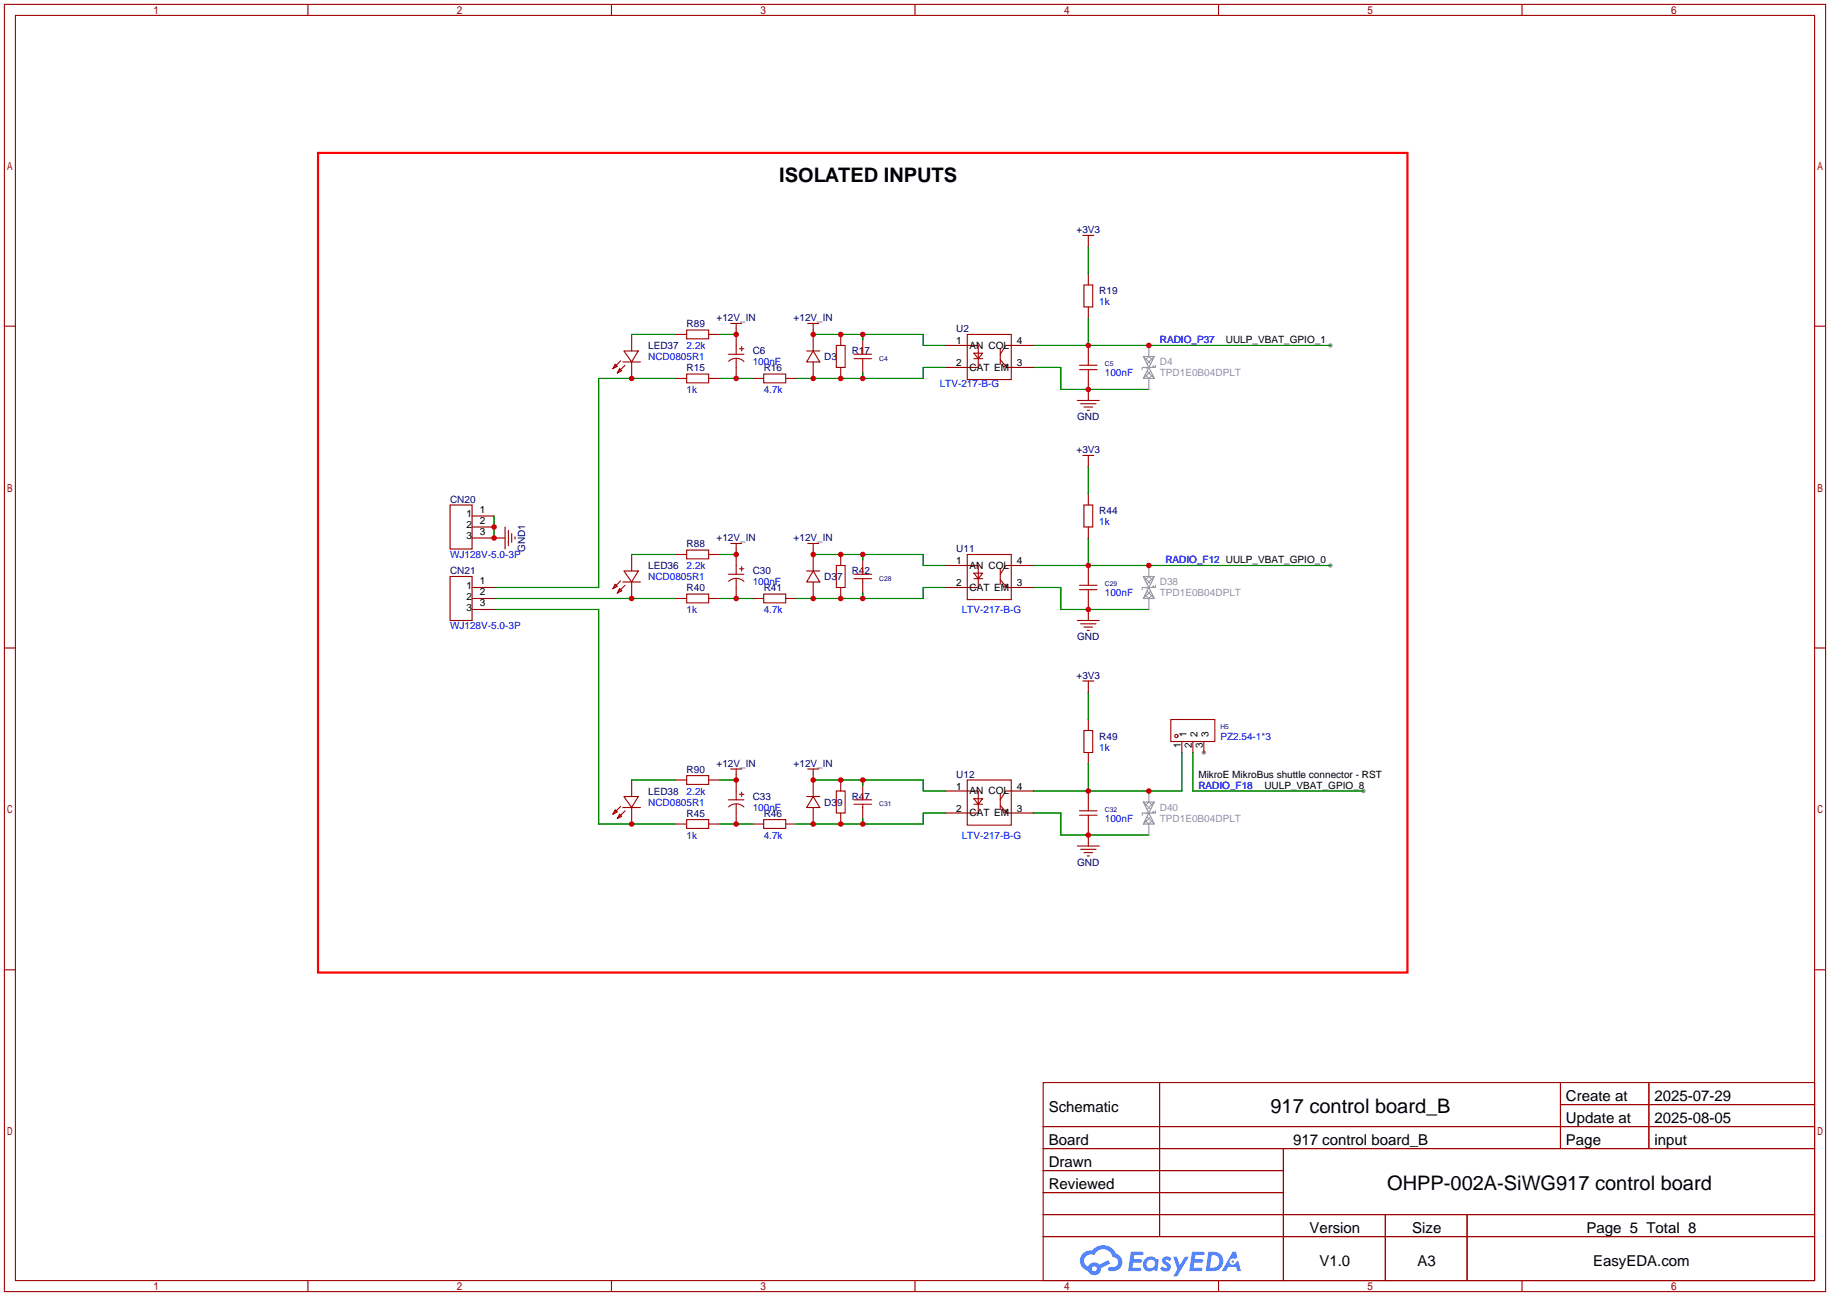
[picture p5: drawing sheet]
<svg xmlns="http://www.w3.org/2000/svg" width="422mm" height="299mm" viewBox="0 0 422 299" stroke-linecap="round" stroke-linejoin="round" font-family="sans-serif">
<g fill="#999">
<circle cx="277.9" cy="173.7" r=".51"/>
<circle cx="307.1" cy="79.8" r=".51"/>
<circle cx="307.1" cy="130.6" r=".51"/>
<circle cx="314.7" cy="182.6" r=".51"/>
</g>
<g fill="none" stroke="#a10000" stroke-width=".25">
<path d="M1 1h420.4v297.2h-420.4zM3.6 3.6h415.2v292.1h-415.2zM71.1 1v2.6M141.1 1v2.6M211.2 1v2.6M281.3 1v2.6M351.3 1v2.6M1 75.3h2.6M418.8 75.3h2.6M1 149.6h2.6M418.8 149.6h2.6M1 223.9h2.6"/>
<path d="M418.8 223.9h2.6M240.8 249.9h178v45.8h-178zM267.7 249.9v35.6M360.2 249.9v15.3M360.2 255h58.6M380.6 249.9v15.3M240.8 260.1h178M240.8 265.2h178M240.8 270.3h55.4M240.8 275.3h55.4M296.2 265.2v30.5M71.1 295.7v2.5"/>
<path d="M141.1 295.7v2.5M211.2 295.7v2.5M240.8 280.4h178M240.8 285.5h178M281.3 295.7v2.5M319.8 280.4v15.3M338.6 280.4v15.3M351.3 295.7v2.5"/>
</g>
<g fill="#5487ff">
<path d="M268.5 290.3a1.3 1.3 0 0 1 1.9 .3l-.4 .6a.54 .54 0 0 0-1-.2l.2 .2a1.28 1.28 0 0 1 .8 2 1.53 1.53 0 0 1-2.2-.3l.5-.6 .8 .5a.31 .31 0 0 0 .3-.3 .31 .31 0 0 0-.2-.3 1.12 1.12 0 0 1-.7-1.9z"/>
<path d="M270.8 290.2h.8l.7 1.9 1.2-1.9h.9l-2.7 4.5h-.9l1-1.7z"/>
<path d="M261 289h2.3a.46 .46 0 0 1 .5 .1 .46 .46 0 0 1 .1 .5l-.3 .2h-1.8l-.1 .9h1.6a.4 .4 0 0 1 .3 .4 .4 .4 0 0 1-.4 .4h-1.6l-.2 1.2h1.4a.46 .46 0 0 1 .5 .1 .46 .46 0 0 1 .1 .5l-.4 .2h-2.6z"/>
<path d="M275.1 289h2.3a.47 .47 0 0 1 .5 .1 .47 .47 0 0 1 .1 .5l-.3 .2h-1.8l-.1 .9h1.6a.4 .4 0 0 1 .4 .4 .4 .4 0 0 1-.5 .4h-1.6l-.2 1.2h1.4a.46 .46 0 0 1 .5 .1 .46 .46 0 0 1 .1 .5l-.4 .2h-2.6z"/>
<path d="M284.5 289h.8l.3 1.3-.6 .4a.75 .75 0 0 0-1.1 .3 .75 .75 0 0 0 .5 1 .75 .75 0 0 0 .9-.6l.5-.3 .6 2.4h-.8l-.3-1h-1.8l-.5 1h-1z"/>
<path d="M278.9 289l-.6 4.5h1.4a2.27 2.27 0 0 0 2.7-2.3 2.27 2.27 0 0 0-2.7-2.2zM279.7 289.8a1.5 1.5 0 0 1 1.8 1.5 1.5 1.5 0 0 1-1.9 1.4h-.3z"/>
<path d="M264.4 290.6a1.6 1.6 0 0 0-.4 2.3 1.6 1.6 0 0 0 2.3 .2l.8 .4 .3-2.5-.1-.3h-.5a1.58 1.58 0 0 0-2.4-.1zM265 291.1a.99 .99 0 0 1 1.6 .6 .99 .99 0 0 1-1.3 1.1 .98 .98 0 0 1-.3-1.7z"/>
<path d="M250 289.4a2.37 2.37 0 0 0 1.1 4 1.54 1.54 0 0 0 1.8 1 1.54 1.54 0 0 0 1.2-1.6l2.2-1.1-.5-.8-2.1 1.1a1.57 1.57 0 0 0-2.6 .4 1.5 1.5 0 0 1-.7-2.1 1.5 1.5 0 0 1 2.2-.5 2.23 2.23 0 0 1 2.3-1.4 2.23 2.23 0 0 1 1.9 1.8 1.16 1.16 0 0 1 1.3 1.1 1.16 1.16 0 0 1-1.1 1.3h-.7a.47 .47 0 0 0-.5 .3 .47 .47 0 0 0 .4 .6 2.14 2.14 0 0 0 2.7-1.4 2.14 2.14 0 0 0-1.3-2.7 3.2 3.2 0 0 0-5.5-.7l-1.1 .1zM252 292.9a.6 .6 0 0 1 1.2 0 .6 .6 0 0 1-1.2 0z"/>
<circle cx="284.6" cy="291.3" r=".28"/>
</g>
<g fill="none" stroke="#a10000" stroke-width=".25">
<path d="M249.9 54.4h2.6M251.2 54.4v2.5M145.8 77.2v3.8M156 77.2h2.5M158.5 76.2h5.1v2h-5.1zM163.6 77.2h2.5M168.7 74.7h2.5M169.9 74.7v7.1M186.4 74.7h2.6M187.7 74.7v6.3M193 79.8h2.1v5h-2.1zM194.1 77.2v2.6"/>
<path d="M199.1 78.5v3.3M218.2 79.8h7.6v5h-7.6M223.3 77.2h10.1v10.4h-10.1zM238.5 79.8h-6.3l-1.3 2M250.2 65.8h2v5.1h-2zM251.2 63.2v2.6M251.2 70.9v2.5M251.2 79.8v4.5M142 84.1l.5 .5-1 .5zM143 85.1l.5 .5-1 .5zM143.3 83.3l-1.8 1.8M143.8 83.6h4"/>
<path d="M144 81h3.3l-1.5 2.6zM144.3 84.3l-1.8 1.8M145.8 83.6v3.8M156 87.4h2.5M158.5 86.4h5.1v2h-5.1zM163.6 87.4h2.5M168.1 81.8h3.6M168.2 83.4a2.54 2.54 0 0 1 3.5 0M169.9 82.8v4.6M170.7 80.5h1M171.2 80v1M173.7 87.4h2.6"/>
<path d="M176.3 86.4h5.1v2h-5.1zM181.4 87.4h2.5M186.2 81h3M187.7 81l1.5 2.6h-3zM187.7 83.6v3.8M194.1 84.8v2.6M197.1 82.8h4.1M197.1 81.8h4.1M199.1 82.8v3.3M224.8 81.5h2l-1 1.3zM224.8 82.8h2M230.9 83.1l1.5 1.7-.2-.7"/>
<path d="M230.9 80.5v3.6M231.6 84.6l.8 .2h6.1M248.7 92.5h5M249.2 85.3h4M249.2 84.3h4M249.4 93.2h3.6M250.2 94h2M251 94.7h.5M251.2 85.3v7.2M103.9 116.6h5.1v10.1h-5.1zM109 119.1h5M249.9 105.2h2.6"/>
<path d="M250.2 116.6h2v5.1h-2zM251.2 105.2v2.5M251.2 114v2.6M103.9 133.1h5.1v10.2h-5.1zM109 138.2h5M109 124.2h7.6M109 121.7h5M109 135.6h5M116.6 121.7v5M117.3 122.4v3.6M118.1 123.2v2M118.9 124v.5"/>
<path d="M142 134.9l.5 .5-1 .5zM143 135.9l.5 .5-1 .5zM143.3 134.1l-1.8 1.8M143.8 134.4h4M144 131.8h3.3l-1.5 2.6zM144.3 135.1l-1.8 1.8M145.8 128v3.8M145.8 134.4v3.8M156 138.2h2.5M156 128h2.5M158.5 137.2h5.1v2h-5.1zM158.5 127h5.1v2h-5.1z"/>
<path d="M163.6 138.2h2.5M163.6 128h2.5M168.1 132.6h3.6M168.2 134.2a2.54 2.54 0 0 1 3.5 0M168.7 125.5h2.5M169.9 125.5v7.1M169.9 133.6v4.6M170.7 131.3h1M171.2 130.8v1M173.7 138.2h2.6M176.3 137.2h5.1v2h-5.1zM181.4 138.2h2.5"/>
<path d="M186.2 131.8h3M186.4 125.5h2.6M187.7 131.8l1.5 2.6h-3zM187.7 125.5v6.3M187.7 134.4v3.8M193 130.6h2.1v5h-2.1zM194.1 128v2.6M194.1 135.6v2.6M197.1 133.6h4.1M197.1 132.6h4.1M199.1 129.3v3.3M199.1 133.6v3.3"/>
<path d="M218.2 130.6h7.6v5h-7.6M223.3 128h10.1v10.4h-10.1zM224.8 132.3h2l-1 1.3zM224.8 133.6h2M230.9 133.9l1.5 1.7-.2-.7M230.9 131.3v3.6M231.6 135.4l.8 .2h6.1M238.5 130.6h-6.3l-1.3 2M249.2 136.1h4M249.2 135.1h4M251.2 121.7v2.5M251.2 130.6v4.5"/>
<path d="M251.2 136.1v7.2M109 140.7h5M248.7 143.3h5M249.4 144h3.6M249.9 157.2h2.6M250.2 144.8h2M251 145.5h.5M251.2 157.2v2.6M158.5 179.1h5.1v2h-5.1zM168.7 177.5h2.5M169.9 177.5v7.2M186.4 177.5h2.6"/>
<path d="M187.7 177.5v6.4M250.2 168.7h2v5h-2zM251.2 166.1v2.6M251.2 173.7v2.6M270.3 166.1h10.1v5.1h-10.1zM272.8 171.2v2.5M275.3 171.2v2.5M277.9 171.2v2.5M142 186.9l.5 .6-1 .5zM143 188l.5 .5-1 .5zM143.3 186.2l-1.8 1.8M143.8 186.4h4"/>
<path d="M144 183.9h3.3l-1.5 2.5zM144.3 187.2l-1.8 1.8M145.8 180.1v3.8M145.8 186.4v3.8M156 190.2h2.5M156 180.1h2.5M158.5 189.2h5.1v2.1h-5.1zM163.6 190.2h2.5M163.6 180.1h2.5M168.1 184.7h3.6M168.2 186.3a2.54 2.54 0 0 1 3.5 0M169.9 185.7v4.5"/>
<path d="M170.7 183.4h1M171.2 182.9v1M173.7 190.2h2.6M176.3 189.2h5.1v2.1h-5.1zM181.4 190.2h2.5M186.2 183.9h3M187.7 183.9l1.5 2.5h-3zM187.7 186.4v3.8M193 182.6h2.1v5.1h-2.1zM194.1 180.1v2.5M194.1 187.7v2.5M197.1 185.7h4.1"/>
<path d="M197.1 184.7h4.1M199.1 181.4v3.3M199.1 185.7v3.3M218.2 182.6h7.6v5.1h-7.6M223.3 180.1h10.1v10.4h-10.1zM224.8 184.4h2l-1 1.3zM224.8 185.7h2M230.9 185.9l1.5 1.8-.2-.8M230.9 183.4v3.5M231.6 187.5l.8 .2h6.1M238.5 182.6h-6.3l-1.3 2.1M248.7 195.3h5"/>
<path d="M249.2 188.2h4M249.2 187.2h4M249.4 196.1h3.6M250.2 196.8h2M251 197.6h.5M251.2 182.6v4.6M251.2 188.2v7.1"/>
<circle cx="271.5" cy="169.9" r=".38"/>
</g>
<g fill="none" stroke="#008700" stroke-width=".25">
<path d="M251.2 56.9v6.3M145.8 77.2h10.2M166.1 77.2h3.8M187.7 77.2h25.4v2.6h5.1M199.1 77.2v1.3M238.5 79.8h68.6M251.2 73.4v6.4M156 87.4h-17.8v48.2h-24.2M166.1 87.4h7.6M199.1 86.1v1.3M218.2 84.8h-5.1v2.6h-29.2M238.5 84.8h6.4v5.1h20.3"/>
<path d="M114 119.1v5.1M251.2 107.7v6.3M114 138.2h42M145.8 128h10.2M166.1 128h3.8M166.1 138.2h7.6M187.7 128h25.4v2.6h5.1M199.1 128v1.3M199.1 136.9v1.3M218.2 135.6h-5.1v2.6h-29.2M238.5 135.6h6.4v5.1h20.3M238.5 130.6h68.6"/>
<path d="M251.2 124.2v6.4M114 140.7h24.2v49.5h17.8M251.2 159.8v6.3M251.2 176.3v6.3M272.8 173.7v8.9h-34.3M275.3 173.7v8.9h39.4M145.8 180.1h10.2M166.1 180.1h3.8M166.1 190.2h7.6M187.7 180.1h25.4v2.5h5.1M199.1 180.1v1.3M199.1 189v1.2"/>
<path d="M218.2 187.7h-5.1v2.5h-29.2M238.5 187.7h6.4v5.1h20.3"/>
</g>
<path d="M73.4 35.3h251.5v189.2h-251.5z" fill="none" stroke="#f00" stroke-width=".51"/>
<g fill="none" stroke="#999" stroke-width=".25">
<path d="M265.2 79.8v2.5M263.9 82.3h2.5l-1.2 2.5zM265.2 84.8l1.2 2.6h-2.5zM265.2 87.4v2.5M266.7 84.3v.5h-3v.5M263.9 133.1h2.5l-1.2 2.5zM265.2 135.6l1.2 2.6h-2.5zM265.2 130.6v2.5M265.2 138.2v2.5M266.7 135.1v.5h-3v.5M263.9 185.2h2.5l-1.2 2.5zM265.2 187.7l1.2 2.5h-2.5z"/>
<path d="M265.2 182.6v2.6M265.2 190.2v2.6M266.7 187.2v.5h-3v.5"/>
</g>
<g fill="none" stroke="#999" stroke-width=".23">
<path d="M263.9 82.3l1.7 1.7M264.3 86.5l.9 .9 .8-.9M264.3 83.1l.9-.8 .8 .8M264.4 84.8l.2 .2M264.8 85.7l1.6 1.7M264.9 84.8l-.1 .2M265.6 85.7l-1.7 1.7M266.1 84.5l.3 .3M266.3 84.5l-.4 .3M266.4 82.3l-1.6 1.7M263.9 133.1l1.7 1.7M264.3 137.3l.9 .9 .8-.9"/>
<path d="M264.3 133.9l.9-.8 .8 .8M264.4 135.6l.2 .2M264.8 136.5l1.6 1.7M264.9 135.6l-.1 .2M265.6 136.5l-1.7 1.7M266.1 135.3l.3 .3M266.3 135.3l-.4 .3M266.4 133.1l-1.6 1.7M263.9 185.2l1.7 1.7M264.3 189.4l.9 .8 .8-.8M264.3 186l.9-.8 .8 .8M264.4 187.7l.2 .2"/>
<path d="M264.8 188.6l1.6 1.6M264.9 187.7l-.1 .1M265.6 188.6l-1.7 1.6M266.1 187.4l.3 .3M266.3 187.3l-.4 .4M266.4 185.2l-1.6 1.7"/>
</g>
<g fill="#c00">
<circle cx="251.2" cy="79.8" r=".63"/>
<circle cx="265.2" cy="79.8" r=".63"/>
<circle cx="251.2" cy="89.9" r=".63"/>
<circle cx="187.7" cy="77.2" r=".63"/>
<circle cx="194.1" cy="77.2" r=".63"/>
<circle cx="199.1" cy="77.2" r=".63"/>
<circle cx="187.7" cy="87.4" r=".63"/>
<circle cx="194.1" cy="87.4" r=".63"/>
<circle cx="199.1" cy="87.4" r=".63"/>
<circle cx="169.9" cy="87.4" r=".63"/>
<circle cx="145.8" cy="87.4" r=".63"/>
<circle cx="251.2" cy="130.6" r=".63"/>
<circle cx="265.2" cy="130.6" r=".63"/>
<circle cx="251.2" cy="140.7" r=".63"/>
<circle cx="187.7" cy="128" r=".63"/>
<circle cx="194.1" cy="128" r=".63"/>
<circle cx="199.1" cy="128" r=".63"/>
<circle cx="187.7" cy="138.2" r=".63"/>
<circle cx="194.1" cy="138.2" r=".63"/>
<circle cx="199.1" cy="138.2" r=".63"/>
<circle cx="169.9" cy="138.2" r=".63"/>
<circle cx="251.2" cy="192.8" r=".63"/>
<circle cx="187.7" cy="180.1" r=".63"/>
<circle cx="194.1" cy="180.1" r=".63"/>
<circle cx="199.1" cy="180.1" r=".63"/>
<circle cx="187.7" cy="190.2" r=".63"/>
<circle cx="194.1" cy="190.2" r=".63"/>
<circle cx="199.1" cy="190.2" r=".63"/>
<circle cx="169.9" cy="190.2" r=".63"/>
<circle cx="145.8" cy="190.2" r=".63"/>
<circle cx="145.8" cy="138.2" r=".63"/>
<circle cx="114" cy="124.2" r=".63"/>
<circle cx="114" cy="121.7" r=".63"/>
<circle cx="251.2" cy="182.6" r=".63"/>
<circle cx="265.2" cy="182.6" r=".63"/>
<circle cx="169.9" cy="128" r=".63"/>
<circle cx="169.9" cy="77.2" r=".63"/>
<circle cx="169.9" cy="180.1" r=".63"/>
</g>
<g font-size="4.6">
<text x="179.9" y="42">ISOLATED INPUTS</text>
<text x="293.3" y="257">917 control board_B</text>
<text x="320.2" y="274.8">OHPP-002A-SiWG917 control board</text>
</g>
<g font-size="3.5">
<text x="242.1" y="256.7">Schematic</text>
<text x="361.5" y="254.2">Create at</text>
<text x="381.9" y="254.2">2025-07-29</text>
<text x="361.5" y="259.2">Update at</text>
<text x="381.9" y="259.2">2025-08-05</text>
<text x="242.1" y="264.3">Board</text>
<text x="242.1" y="269.4">Drawn</text>
<text x="298.5" y="264.3">917 control board_B</text>
<text x="361.5" y="264.3">Page</text>
<text x="381.9" y="264.3">input</text>
<text x="242.1" y="274.5">Reviewed</text>
<text x="302.3" y="284.6">Version</text>
<text x="326" y="284.6">Size</text>
<text x="366.2" y="284.6">Page 5 Total 8</text>
<text x="304.6" y="292.3">V1.0</text>
<text x="327.2" y="292.3">A3</text>
<text x="367.7" y="292.3">EasyEDA.com</text>
</g>
<g font-size="2.3" fill="#000080">
<text x="248.5" y="53.9">+3V3</text>
<text x="253.7" y="67.9">R19</text>
<text x="158.5" y="75.5">R89</text>
<text x="165.4" y="74.2">+12V_IN</text>
<text x="183.2" y="74.2">+12V_IN</text>
<text x="220.7" y="76.8">U2</text>
<text x="149.6" y="80.6">LED37</text>
<text x="173.7" y="81.8">C6</text>
<text x="190.2" y="83.1">D3</text>
<text x="196.6" y="81.8">R17</text>
<text x="158.5" y="85.6">R15</text>
<text x="176.3" y="85.6">R16</text>
<text x="248.6" y="97.1">GND</text>
<text x="248.5" y="104.7">+3V3</text>
<text x="103.9" y="116.1">CN20</text>
<text x="253.7" y="118.7">R44</text>
<text x="165.4" y="125">+12V_IN</text>
<text x="183.2" y="125">+12V_IN</text>
<text x="121.2" y="127.4" transform="rotate(-90 121.2 127.4)">GND1</text>
<text x="149.6" y="131.4">LED36</text>
<text x="158.5" y="126.3">R88</text>
<text x="220.7" y="127.6">U11</text>
<text x="103.9" y="132.6">CN21</text>
<text x="158.5" y="136.4">R40</text>
<text x="173.7" y="132.6">C30</text>
<text x="176.3" y="136.4">R41</text>
<text x="190.2" y="133.9">D37</text>
<text x="196.6" y="132.6">R42</text>
<text x="248.6" y="147.9">GND</text>
<text x="248.5" y="156.8">+3V3</text>
<text x="253.7" y="170.7">R49</text>
<text x="158.5" y="178.4">R90</text>
<text x="165.4" y="177.1">+12V_IN</text>
<text x="183.2" y="177.1">+12V_IN</text>
<text x="220.7" y="179.6">U12</text>
<text x="149.6" y="183.4">LED38</text>
<text x="173.7" y="184.7">C33</text>
<text x="190.2" y="186">D39</text>
<text x="196.6" y="184.7">R47</text>
<text x="158.5" y="188.5">R45</text>
<text x="176.3" y="188.5">R46</text>
<text x="248.6" y="199.9">GND</text>
</g>
<g font-size="2.3" fill="#00f">
<text x="253.7" y="70.4">1k</text>
<text x="149.6" y="83.1">NCD0805R1</text>
<text x="158.5" y="80.6">2.2k</text>
<text x="267.7" y="79.3">RADIO_P37</text>
<text x="173.7" y="84.4">100nF</text>
<text x="216.9" y="89.5">LTV-217-B-G</text>
<text x="255" y="86.9">100nF</text>
<text x="158.5" y="90.7">1k</text>
<text x="176.3" y="90.7">4.7k</text>
<text x="253.7" y="121.2">1k</text>
<text x="103.9" y="128.8">WJ128V-5.0-3P</text>
<text x="158.5" y="131.4">2.2k</text>
<text x="269" y="130.1">RADIO_F12 UULP_VBAT_GPIO_0</text>
<text x="149.6" y="133.9">NCD0805R1</text>
<text x="173.7" y="135.2">100nF</text>
<text x="255" y="137.7">100nF</text>
<text x="158.5" y="141.5">1k</text>
<text x="176.3" y="141.5">4.7k</text>
<text x="222" y="141.5">LTV-217-B-G</text>
<text x="103.9" y="145.3">WJ128V-5.0-3P</text>
<text x="253.7" y="173.3">1k</text>
<text x="281.7" y="170.7">PZ2.54-1*3</text>
<text x="149.6" y="186">NCD0805R1</text>
<text x="158.5" y="183.4">2.2k</text>
<text x="276.6" y="182.2">RADIO_F18</text>
<text x="173.7" y="187.2">100nF</text>
<text x="255" y="189.8">100nF</text>
<text x="158.5" y="193.6">1k</text>
<text x="176.3" y="193.6">4.7k</text>
<text x="222" y="193.6">LTV-217-B-G</text>
</g>
<g font-size="2.3">
<text x="220.7" y="79.5">1</text>
<text x="223.8" y="80.5">AN COL</text>
<text x="234.7" y="79.5">4</text>
<text x="283" y="79.3">UULP_VBAT_GPIO_1</text>
<text x="220.7" y="84.6">2</text>
<text x="223.8" y="85.6">CAT EM</text>
<text x="234.7" y="84.6">3</text>
<text x="107.7" y="119.4">1</text>
<text x="110.7" y="118.4">1</text>
<text x="107.7" y="122">2</text>
<text x="107.7" y="124.5">3</text>
<text x="110.7" y="120.9">2</text>
<text x="110.7" y="123.5">3</text>
<text x="220.7" y="130.3">1</text>
<text x="223.8" y="131.3">AN COL</text>
<text x="234.7" y="130.3">4</text>
<text x="107.7" y="135.9">1</text>
<text x="110.7" y="134.9">1</text>
<text x="110.7" y="137.5">2</text>
<text x="220.7" y="135.4">2</text>
<text x="223.8" y="136.4">CAT EM</text>
<text x="234.7" y="135.4">3</text>
<text x="107.7" y="138.5">2</text>
<text x="107.7" y="141">3</text>
<text x="110.7" y="140">3</text>
<text x="272.6" y="172.6" transform="rotate(-90 272.6 172.6)">1</text>
<text x="273.8" y="170.3" transform="rotate(-90 273.8 170.3)">1</text>
<text x="275.1" y="172.6" transform="rotate(-90 275.1 172.6)">2</text>
<text x="276.4" y="170.3" transform="rotate(-90 276.4 170.3)">2</text>
<text x="277.6" y="172.6" transform="rotate(-90 277.6 172.6)">3</text>
<text x="278.9" y="170.3" transform="rotate(-90 278.9 170.3)">3</text>
<text x="276.6" y="179.6">MikroE MikroBus shuttle connector - RST</text>
<text x="220.7" y="182.4">1</text>
<text x="223.8" y="183.4">AN COL</text>
<text x="234.7" y="182.4">4</text>
<text x="291.8" y="182.2">UULP_VBAT_GPIO_8</text>
<text x="220.7" y="187.5">2</text>
<text x="223.8" y="188.5">CAT EM</text>
<text x="234.7" y="187.5">3</text>
</g>
<g font-size="2.3" fill="#999">
<text x="267.7" y="84.4">D4</text>
<text x="267.7" y="86.9">TPD1E0B04DPLT</text>
<text x="267.7" y="135.2">D38</text>
<text x="267.7" y="137.7">TPD1E0B04DPLT</text>
<text x="267.7" y="187.2">D40</text>
<text x="267.7" y="189.8">TPD1E0B04DPLT</text>
</g>
<g font-size="1.6" fill="#000080">
<text x="202.9" y="83.3">C4</text>
<text x="255" y="84.5">C5</text>
<text x="202.9" y="134.1">C28</text>
<text x="255" y="135.3">C29</text>
<text x="281.7" y="168.3">H5</text>
<text x="202.9" y="186.1">C31</text>
<text x="255" y="187.4">C32</text>
</g>
</svg>
